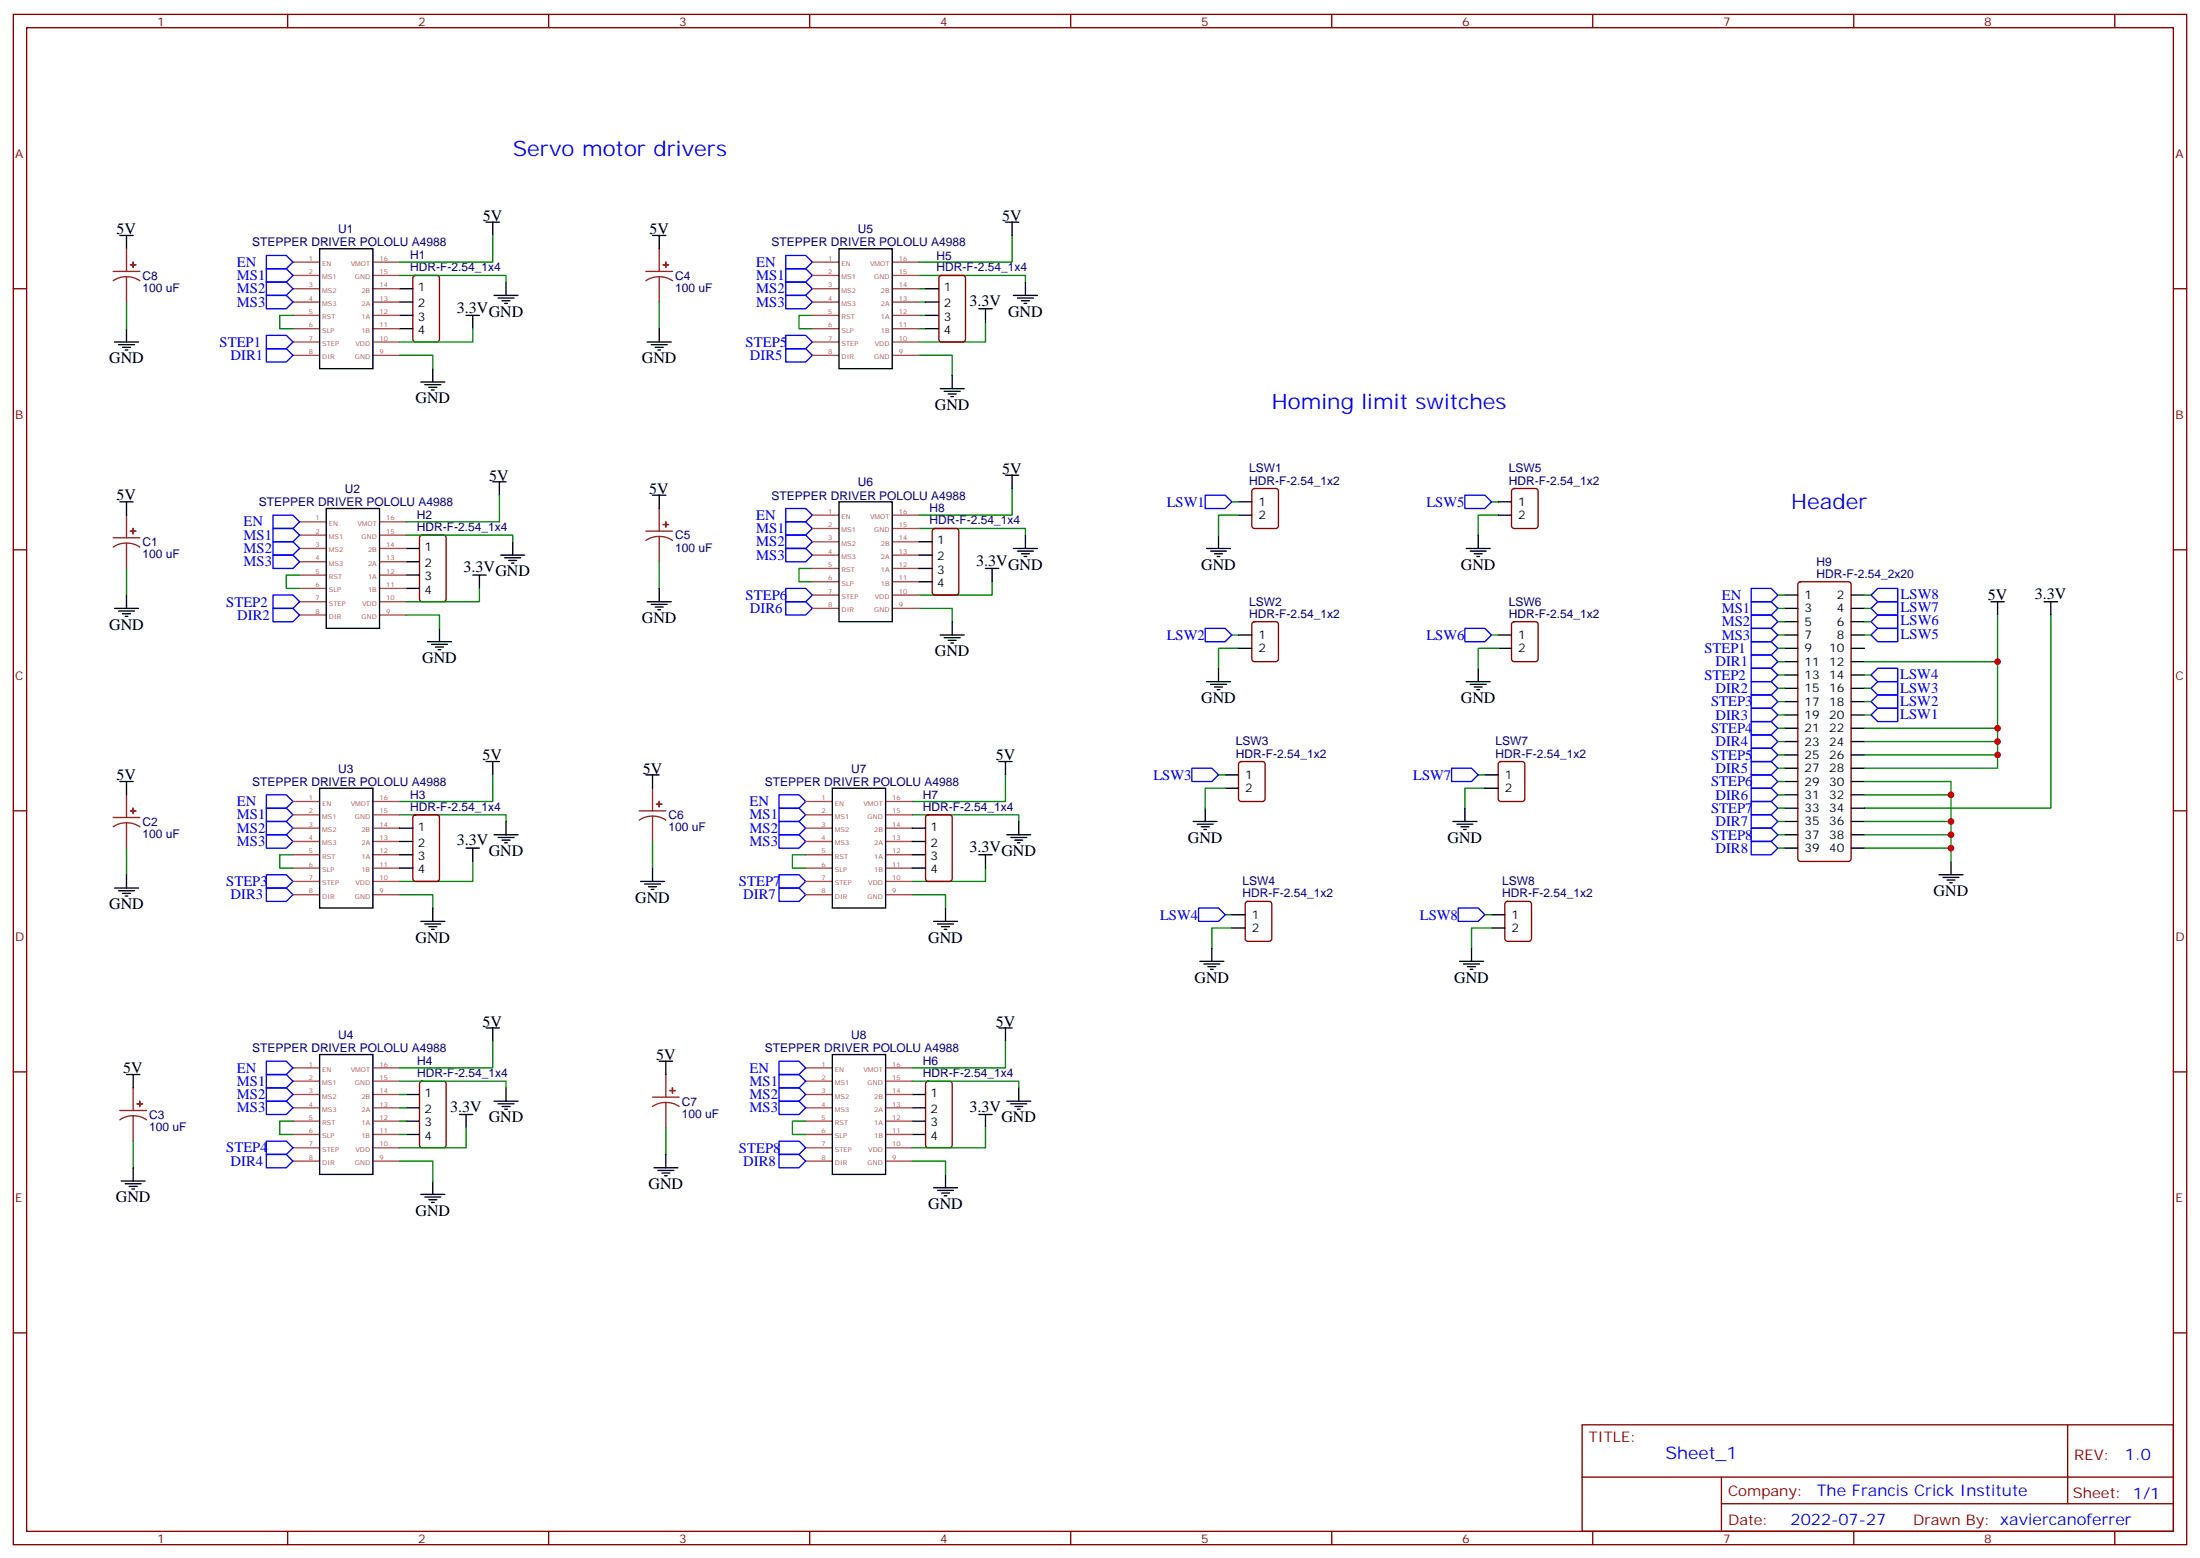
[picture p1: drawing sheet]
<svg xmlns="http://www.w3.org/2000/svg" width="583mm" height="413mm" viewBox="0 0 583 413" stroke-linecap="round" stroke-linejoin="round" font-family="sans-serif">
<g fill="none" stroke="#870000" stroke-width=".35">
<path d="M3.5 3.8h575.8v405.4h-575.8zM7.1 7.3h568.6v398.3h-568.6zM76.2 3.8v3.5M145.3 3.8v3.5M214.5 3.8v3.5M283.6 3.8v3.5M352.8 3.8v3.5M421.9 3.8v3.5M491.1 3.8v3.5M560.2 3.8v3.5M3.5 76.5h3.6M109.6 73.2l.5-.2h5.6a.71 .71 0 0 1 .7 .7v16.5l-.7 .4h-5.6l-.5-.2-.2-.5v-16.2z"/>
<path d="M248.9 73.2l.5-.2h5.7a.71 .71 0 0 1 .7 .7l-.1 16.5-.6 .4h-5.7l-.5-.2-.2-.5v-16.2zM575.7 76.5h3.6M331.8 129.6l.5-.2h5.7a.71 .71 0 0 1 .7 .7l-.1 9.5-.6 .4h-5.7l-.5-.3-.2-.4v-9.2zM400.6 129.6l.5-.2h5.7a.71 .71 0 0 1 .7 .7l-.1 9.5-.6 .4h-5.7l-.5-.3-.2-.4v-9.2zM3.5 145.6h3.6M111.4 142l.4-.3h5.7a.71 .71 0 0 1 .7 .8l-.1 16.5-.6 .4h-5.7l-.5-.2-.2-.5v-16.2zM247.2 140.2l.4-.2h5.7a.71 .71 0 0 1 .7 .7l-.1 16.5-.6 .4h-5.7l-.4-.2-.3-.5v-16.2zM476.5 154.3l.5-.2h12.7a.71 .71 0 0 1 .7 .7v72.7l-.3 .5-.4 .2h-12.7l-.5-.3-.3-.4v-72.7zM575.7 145.6h3.6M331.8 164.9l.5-.2h5.7a.71 .71 0 0 1 .7 .7l-.1 9.4-.6 .5h-5.7l-.5-.3-.2-.4v-9.2zM400.6 164.9l.5-.2h5.7a.71 .71 0 0 1 .7 .7l-.1 9.4-.6 .5h-5.7l-.5-.3-.2-.4v-9.2zM3.5 214.8h3.6"/>
<path d="M109.6 216l.5-.2h5.6a.71 .71 0 0 1 .7 .7v16.5l-.7 .5h-5.6l-.5-.3-.2-.4v-16.3zM245.4 216l.5-.2h5.6a.71 .71 0 0 1 .7 .7v16.5l-.7 .5h-5.6l-.5-.3-.2-.4v-16.3zM328.3 201.9l.5-.2h5.6a.71 .71 0 0 1 .7 .7v9.5l-.7 .4h-5.6l-.5-.2-.2-.5v-9.2zM397.1 201.9l.5-.2h5.6a.71 .71 0 0 1 .7 .7v9.5l-.7 .4h-5.6l-.5-.2-.2-.5v-9.2zM575.7 214.8h3.6M330.1 239l.5-.2h5.6a.71 .71 0 0 1 .7 .7l-.1 9.4-.6 .4h-5.6l-.5-.2-.3-.5v-9.1zM398.9 239l.4-.2h5.7a.71 .71 0 0 1 .7 .7l-.1 9.4-.6 .4h-5.7l-.5-.2-.2-.5v-9.1zM3.5 283.9h3.6M111.4 286.6l.4-.2h5.7a.71 .71 0 0 1 .7 .7l-.1 16.5-.6 .4h-5.7l-.5-.2-.2-.5v-16.2zM245.4 286.6l.5-.2h5.6a.71 .71 0 0 1 .7 .7v16.5l-.7 .4h-5.6l-.5-.2-.2-.5v-16.2zM575.7 283.9h3.6M3.5 353.1h3.6"/>
<path d="M575.7 353.1h3.6M419.1 377.4h156.6v28.2h-156.6zM547.7 377.4v20.9M419.1 391.2h156.5M456 398.3h119.6M456 391.2v14.2M76.2 405.6v3.6M145.3 405.6v3.6M214.5 405.6v3.6M283.6 405.6v3.6M352.8 405.6v3.6M421.9 405.6v3.6"/>
<path d="M491.1 405.6v3.6M560.2 405.6v3.6"/>
</g>
<g fill="none" stroke="#008700" stroke-width=".35">
<path d="M105.8 73h28.3v1.7M130.5 62.4v7h-24.7M243.4 73h28.2v1.7M243.4 76.5h1.8M268.1 62.4v7h-24.7M33.5 80v7.1M77.6 83.5h-3.5v3.6h3.5M105.8 94.1h8.9v3.5M125.2 87.1v3.5h-19.4M174.6 80v7.1M215.2 83.5h-3.5v3.6h3.5M243.4 94.1h8.8v5.3"/>
<path d="M243.4 87.1h1.8M243.4 83.5h1.8M243.4 80h1.8M261.1 85.3v5.3h-17.7M132.3 131.2v7h-24.7M243.4 140h28.2v1.7M268.1 129.4v7.1h-24.7M326.3 132.9h1.8M328.1 136.5h-5.3v5.2M395.1 132.9h1.8M396.9 136.5h-5.3v5.2M33.5 150.6v7"/>
<path d="M79.4 152.3h-3.6v3.6h3.6M107.6 141.7h28.2v1.8M127 155.9v3.5h-19.4M174.6 148.8v7.1M215.2 150.6h-3.5v3.5h3.5M262.8 154.1v3.5h-19.4M471 157.6h1.7M493.9 157.6h1.8M107.6 162.9h8.8v3.5M243.4 161.1h8.8v3.6M326.3 168.2h1.8M328.1 171.7h-5.3v5.3"/>
<path d="M395.1 168.2h1.8M396.9 171.7h-5.3v5.3M471 168.2h1.7M471 161.1h1.7M471 164.7h1.7M471 171.7h1.7M471 175.3h1.7M471 178.8h1.7M493.9 168.2h1.8M493.9 161.1h1.8M493.9 164.7h1.8M493.9 175.3h35.3"/>
<path d="M493.9 178.8h1.8M529.2 162.9v40.6h-35.3M543.3 162.9v51.2h-49.4M471 182.3h1.7M471 185.8h1.7M471 189.4h1.7M471 192.9h1.7M471 196.4h1.7M471 200h1.7M493.9 182.3h1.8M493.9 185.8h1.8M493.9 189.4h1.8"/>
<path d="M493.9 192.9h35.3M493.9 196.4h35.3M493.9 200h35.3M105.8 215.8h28.3v1.8M130.5 205.2v7.1h-24.7M241.7 215.8h28.2v1.8M266.3 205.2v7.1h-24.6M322.8 205.2h1.8M324.6 208.8h-5.3v5.3M391.6 205.2h1.7M393.3 208.8h-5.2v5.3M471 203.5h1.7"/>
<path d="M471 207h1.7M471 210.5h1.7M471 214.1h1.7M471 217.6h1.7M493.9 217.6h22.9v3.5M493.9 210.5h22.9v7.1M493.9 207h22.9v3.5M33.5 224.6v7.1M77.6 226.4h-3.5v3.5h3.5M105.8 237h8.9v3.5M125.2 228.2v5.3h-19.4M172.9 222.9v7"/>
<path d="M213.4 226.4h-3.5v3.5h3.5M241.7 237h8.8v3.5M261.1 229.9v3.6h-19.4M471 221.1h1.7M471 224.6h1.7M493.9 224.6h22.9v3.6M493.9 221.1h22.9v3.5M324.6 242.3h1.7M326.3 245.8h-5.3v5.3M393.3 242.3h1.8M395.1 245.8h-5.3v5.3M130.5 275.8v7.1h-24.7"/>
<path d="M266.3 275.8v7.1h-24.6M77.6 297h-3.5v3.5h3.5M105.8 286.4h28.3v1.7M105.8 289.9h1.8M105.8 293.4h1.8M105.8 297h1.8M123.5 298.7v5.3h-17.7M176.4 298.7v7.1M213.4 297h-3.5v3.5h3.5M241.7 286.4h28.2v1.7M261.1 298.7v5.3h-19.4M35.3 302.3v7"/>
<path d="M105.8 307.6h8.9v5.2M105.8 300.5h1.8M241.7 307.6h8.8v3.5"/>
</g>
<g fill="none" stroke="#00f" stroke-width=".35">
<path d="M70.6 67.7h5.2l1.8 1.7-1.8 1.8h-5.2zM70.6 71.2h5.2l1.8 1.8-1.8 1.7h-5.2zM70.6 74.7h5.2l1.8 1.8-1.8 1.7h-5.2zM70.6 78.2h5.2l1.8 1.8-1.8 1.8h-5.2zM208.1 78.2h5.3l1.8 1.8-1.8 1.8h-5.3zM208.1 74.7h5.3l1.8 1.8-1.8 1.7h-5.3zM208.1 71.2h5.3l1.8 1.8-1.8 1.7h-5.3zM208.1 67.7h5.3l1.8 1.7-1.8 1.8h-5.3zM70.6 88.8h5.2l1.8 1.8-1.8 1.8h-5.2zM70.6 92.4h5.2l1.8 1.7-1.8 1.8h-5.2zM208.1 92.4h5.3l1.8 1.7-1.8 1.8h-5.3zM208.1 88.8h5.3l1.8 1.8-1.8 1.8h-5.3z"/>
<path d="M72.3 136.5h5.3l1.8 1.7-1.8 1.8h-5.3zM72.3 140h5.3l1.8 1.7-1.8 1.8h-5.3zM208.1 138.2h5.3l1.8 1.8-1.8 1.7h-5.3zM208.1 134.7h5.3l1.8 1.8-1.8 1.7h-5.3zM319.3 131.2h5.3l1.7 1.7-1.7 1.8h-5.3zM388.1 131.2h5.2l1.8 1.7-1.8 1.8h-5.2zM72.3 143.5h5.3l1.8 1.8-1.8 1.7h-5.3zM72.3 147h5.3l1.8 1.8-1.8 1.8h-5.3zM72.3 157.6h5.3l1.8 1.8-1.8 1.7h-5.3zM208.1 159.4h5.3l1.8 1.7-1.8 1.8h-5.3zM208.1 155.9h5.3l1.8 1.7-1.8 1.8h-5.3zM208.1 145.3h5.3l1.8 1.7-1.8 1.8h-5.3z"/>
<path d="M208.1 141.7h5.3l1.8 1.8-1.8 1.8h-5.3zM463.9 155.9h5.3l1.8 1.7-1.8 1.8h-5.3zM463.9 159.4h5.3l1.8 1.7-1.8 1.8h-5.3zM495.7 157.6l1.7-1.7h5.3v3.5h-5.3zM72.3 161.1h5.3l1.8 1.8-1.8 1.8h-5.3zM319.3 166.4h5.3l1.7 1.8-1.7 1.8h-5.3zM388.1 166.4h5.2l1.8 1.8-1.8 1.8h-5.2zM463.9 162.9h5.3l1.8 1.8-1.8 1.7h-5.3zM463.9 166.4h5.3l1.8 1.8-1.8 1.8h-5.3zM463.9 170h5.3l1.8 1.7-1.8 1.8h-5.3zM463.9 173.5h5.3l1.8 1.8-1.8 1.7h-5.3zM463.9 177h5.3l1.8 1.8-1.8 1.8h-5.3z"/>
<path d="M495.7 161.1l1.7-1.7h5.3v3.5h-5.3zM495.7 164.7l1.7-1.8h5.3v3.5h-5.3zM495.7 168.2l1.7-1.8h5.3v3.6h-5.3zM495.7 178.8l1.7-1.8h5.3v3.6h-5.3zM463.9 180.6h5.3l1.8 1.7-1.8 1.8h-5.3zM463.9 184.1h5.3l1.8 1.7-1.8 1.8h-5.3zM463.9 187.6h5.3l1.8 1.8-1.8 1.7h-5.3zM463.9 191.1h5.3l1.8 1.8-1.8 1.8h-5.3zM463.9 194.7h5.3l1.8 1.7-1.8 1.8h-5.3zM463.9 198.2h5.3l1.8 1.8-1.8 1.7h-5.3zM495.7 182.3l1.7-1.7h5.3v3.5h-5.3zM495.7 185.8l1.7-1.7h5.3v3.5h-5.3z"/>
<path d="M495.7 189.4l1.7-1.8h5.3v3.5h-5.3zM70.6 217.6h5.2l1.8 1.8-1.8 1.7h-5.2zM70.6 214.1h5.2l1.8 1.7-1.8 1.8h-5.2zM70.6 210.5h5.2l1.8 1.8-1.8 1.8h-5.2zM206.4 217.6h5.3l1.7 1.8-1.7 1.7h-5.3zM206.4 214.1h5.3l1.7 1.7-1.7 1.8h-5.3zM206.4 210.5h5.3l1.7 1.8-1.7 1.8h-5.3zM315.7 203.5h5.3l1.8 1.7-1.8 1.8h-5.3zM384.5 203.5h5.3l1.8 1.7-1.8 1.8h-5.3zM463.9 201.7h5.3l1.8 1.8-1.8 1.7h-5.3zM463.9 205.2h5.3l1.8 1.8-1.8 1.8h-5.3zM463.9 208.8h5.3l1.8 1.7-1.8 1.8h-5.3z"/>
<path d="M463.9 212.3h5.3l1.8 1.8-1.8 1.7h-5.3zM463.9 215.8h5.3l1.8 1.8-1.8 1.8h-5.3zM463.9 219.4h5.3l1.8 1.7-1.8 1.8h-5.3zM70.6 235.2h5.2l1.8 1.8-1.8 1.8h-5.2zM70.6 231.7h5.2l1.8 1.8-1.8 1.7h-5.2zM70.6 221.1h5.2l1.8 1.8-1.8 1.7h-5.2zM206.4 235.2h5.3l1.7 1.8-1.7 1.8h-5.3zM206.4 231.7h5.3l1.7 1.8-1.7 1.7h-5.3zM206.4 221.1h5.3l1.7 1.8-1.7 1.7h-5.3zM463.9 222.9h5.3l1.8 1.7-1.8 1.8h-5.3zM317.5 240.5h5.3l1.8 1.8-1.8 1.8h-5.3zM386.3 240.5h5.3l1.7 1.8-1.7 1.8h-5.3z"/>
<path d="M70.6 281.1h5.2l1.8 1.8-1.8 1.7h-5.2zM70.6 284.6h5.2l1.8 1.8-1.8 1.7h-5.2zM70.6 288.1h5.2l1.8 1.8-1.8 1.8h-5.2zM70.6 291.7h5.2l1.8 1.7-1.8 1.8h-5.2zM206.4 281.1h5.3l1.7 1.8-1.7 1.7h-5.3zM206.4 284.6h5.3l1.7 1.8-1.7 1.7h-5.3zM206.4 288.1h5.3l1.7 1.8-1.7 1.8h-5.3zM206.4 291.7h5.3l1.7 1.7-1.7 1.8h-5.3zM70.6 302.3h5.2l1.8 1.7-1.8 1.8h-5.2zM70.6 305.8h5.2l1.8 1.8-1.8 1.7h-5.2zM206.4 302.3h5.3l1.7 1.7-1.7 1.8h-5.3zM206.4 305.8h5.3l1.7 1.8-1.7 1.7h-5.3z"/>
</g>
<g fill="none" stroke="#000" stroke-width=".35">
<path d="M128.8 58.8h3.5M130.5 58.8v3.6M266.3 58.8h3.6M268.1 58.8v3.6M31.7 62.4h3.6M33.5 62.4v3.5M84.7 65.9h14.1v31.7h-14.1zM105.8 76.5h3.6M130.9 78.2h6.3M131.9 79h4.3M133 79.7h2.1M134.1 74.7v3.5"/>
<path d="M172.9 62.4h3.5M174.6 62.4v3.5M222.2 65.9h14.2v31.7h-14.2zM245.2 76.5h3.5M268.5 78.2h6.3M269.5 79h4.3M270.6 79.7h2.1M271.6 74.7v3.5M30.3 90.6h6.4M31.4 91.3h4.2M32.5 92h2.1M33.2 92.7h.7"/>
<path d="M33.5 87.1v3.5M105.8 80h3.6M105.8 83.5h3.6M105.8 87.1h3.6M114.7 97.6v3.6M123.5 83.5h3.5M125.2 83.5v3.6M133.7 80.4h.7M171.4 90.6h6.4M172.5 91.3h4.2M173.6 92h2.1M174.3 92.7h.7"/>
<path d="M174.6 87.1v3.5M245.2 80h3.5M245.2 83.5h3.5M245.2 87.1h3.5M252.2 99.4v3.5M259.3 81.8h3.5M261.1 81.8v3.5M271.3 80.4h.7M111.5 101.2h6.3M112.5 101.9h4.3M113.6 102.6h2.1M114.3 103.3h.7"/>
<path d="M249.1 102.9h6.3M250.1 103.6h4.3M251.2 104.4h2.1M251.9 105.1h.7M31.7 132.9h3.6M33.5 132.9v3.6M86.4 134.7h14.1v31.7h-14.1zM130.5 127.6h3.6M132.3 127.6v3.6M172.9 131.2h3.5M174.6 131.2v3.5M222.2 132.9h14.2v31.8h-14.2z"/>
<path d="M266.3 125.9h3.6M268.1 125.9v3.5M328.1 132.9h3.5M328.1 136.5h3.5M396.9 132.9h3.5M396.9 136.5h3.5M33.5 157.6v3.5M107.6 145.3h3.5M107.6 148.8h3.5M107.6 152.3h3.5M107.6 155.9h3.5M125.2 152.3h3.6"/>
<path d="M127 152.3v3.6M132.6 147h6.4M133.7 147.7h4.2M134.8 148.4h2.1M135.5 149.2h.7M135.8 143.5v3.5M171.4 159.4h6.4M174.6 155.9v3.5M243.4 147h3.5M243.4 150.6h3.5M243.4 143.5h3.5M243.4 154.1h3.5"/>
<path d="M261.1 150.6h3.5M262.8 150.6v3.5M268.5 145.3h6.3M269.5 146h4.3M270.6 146.7h2.1M271.3 147.4h.7M271.6 141.7v3.6M319.6 145.3h6.4M320.7 146h4.2M321.7 146.7h2.1M322.4 147.4h.7M322.8 141.7v3.6"/>
<path d="M388.4 145.3h6.4M389.5 146h4.2M390.5 146.7h2.1M391.2 147.4h.7M391.6 141.7v3.6M472.7 157.6h3.5M490.4 157.6h3.5M527.4 159.4h3.5M529.2 159.4v3.5M541.5 159.4h3.5M543.3 159.4v3.5M30.3 161.1h6.4"/>
<path d="M31.4 161.9h4.2M32.5 162.6h2.1M33.2 163.3h.7M113.2 170h6.4M114.3 170.7h4.2M115.4 171.4h2.1M116.1 172.1h.7M116.4 166.4v3.6M172.5 160.1h4.2M173.6 160.8h2.1M174.3 161.5h.7M249.1 168.2h6.3"/>
<path d="M250.1 168.9h4.3M251.2 169.6h2.1M251.9 170.3h.7M252.2 164.7v3.5M322.8 177v3.6M328.1 168.2h3.5M328.1 171.7h3.5M391.6 177v3.6M396.9 168.2h3.5M396.9 171.7h3.5M472.7 168.2h3.5M472.7 171.7h3.5"/>
<path d="M472.7 161.1h3.5M472.7 164.7h3.5M472.7 175.3h3.5M472.7 178.8h3.5M490.4 168.2h3.5M490.4 171.7h3.5M490.4 161.1h3.5M490.4 164.7h3.5M490.4 175.3h3.5M490.4 178.8h3.5M319.6 180.6h6.4M320.7 181.3h4.2"/>
<path d="M321.7 182h2.1M322.4 182.7h.7M388.4 180.6h6.4M389.5 181.3h4.2M390.5 182h2.1M391.2 182.7h.7M472.7 182.3h3.5M472.7 185.8h3.5M472.7 189.4h3.5M472.7 192.9h3.5M472.7 196.4h3.5M472.7 200h3.5"/>
<path d="M490.4 182.3h3.5M490.4 185.8h3.5M490.4 189.4h3.5M490.4 192.9h3.5M490.4 196.4h3.5M490.4 200h3.5M31.7 207h3.6M33.5 207v3.5M84.7 208.8h14.1v31.7h-14.1zM105.8 219.4h3.6M128.8 201.7h3.5M130.5 201.7v3.5"/>
<path d="M134.1 217.6v3.5M171.1 205.2h3.5M172.9 205.2v3.6M220.5 208.8h14.1v31.7h-14.1zM241.7 219.4h3.5M264.6 201.7h3.5M266.3 201.7v3.5M269.9 217.6v3.5M316.1 217.6h6.3M317.1 218.3h4.3M318.2 219h2.1M318.9 219.7h.7"/>
<path d="M319.3 214.1v3.5M324.6 205.2h3.5M324.6 208.8h3.5M384.9 217.6h6.3M385.9 218.3h4.3M387 219h2.1M387.7 219.7h.7M388.1 214.1v3.5M393.3 205.2h3.6M393.3 208.8h3.6M472.7 217.6h3.5M472.7 207h3.5"/>
<path d="M472.7 203.5h3.5M472.7 210.5h3.5M472.7 214.1h3.5M490.4 217.6h3.5M490.4 207h3.5M490.4 203.5h3.5M490.4 210.5h3.5M490.4 214.1h3.5M30.3 235.2h6.4M31.4 235.9h4.2M32.5 236.6h2.1M33.2 237.3h.7"/>
<path d="M33.5 231.7v3.5M105.8 222.9h3.6M105.8 226.4h3.6M105.8 229.9h3.6M123.5 224.6h3.5M125.2 224.6v3.6M130.9 221.1h6.3M131.9 221.8h4.3M133 222.5h2.1M133.7 223.2h.7M169.7 233.5h6.3M170.7 234.2h4.3"/>
<path d="M171.8 234.9h2.1M172.5 235.6h.7M172.9 229.9v3.6M241.7 222.9h3.5M241.7 226.4h3.5M241.7 229.9h3.5M259.3 226.4h3.5M261.1 226.4v3.5M266.7 221.1h6.3M267.8 221.8h4.2M268.8 222.5h2.1M269.5 223.2h.7"/>
<path d="M472.7 224.6h3.5M472.7 221.1h3.5M490.4 224.6h3.5M490.4 221.1h3.5M513.6 231.7h6.4M514.7 232.4h4.2M515.8 233.1h2.1M516.5 233.8h.7M516.8 228.2v3.5M111.5 244.1h6.3M112.5 244.8h4.3M113.6 245.5h2.1"/>
<path d="M114.3 246.2h.7M114.7 240.5v3.6M247.3 244.1h6.3M248.4 244.8h4.2M249.4 245.5h2.1M250.1 246.2h.7M250.5 240.5v3.6M317.9 254.6h6.3M318.9 255.3h4.2M320 256h2.1M320.7 256.8h.7M321 251.1v3.5"/>
<path d="M326.3 242.3h3.5M326.3 245.8h3.5M386.6 254.6h6.4M387.7 255.3h4.2M388.8 256h2.1M389.5 256.8h.7M389.8 251.1v3.5M395.1 242.3h3.5M395.1 245.8h3.5M84.7 279.3h14.1v31.8h-14.1zM128.8 272.3h3.5M130.5 272.3v3.5"/>
<path d="M220.5 279.3h14.1v31.8h-14.1zM264.6 272.3h3.5M266.3 272.3v3.5M33.5 284.6h3.5M35.3 284.6v3.5M107.6 289.9h3.5M107.6 293.4h3.5M107.6 297h3.5M121.7 295.2h3.5M123.5 295.2v3.5M130.9 291.7h6.3M131.9 292.4h4.3"/>
<path d="M133 293.1h2.1M133.7 293.8h.7M134.1 288.1v3.6M174.6 281.1h3.6M176.4 281.1v3.5M241.7 289.9h3.5M241.7 293.4h3.5M241.7 297h3.5M259.3 295.2h3.5M261.1 295.2v3.5M266.7 291.7h6.3M267.8 292.4h4.2"/>
<path d="M268.8 293.1h2.1M269.5 293.8h.7M269.9 288.1v3.6M32.1 312.8h6.4M33.2 313.5h4.2M34.2 314.3h2.1M34.9 315h.7M35.3 309.3v3.5M107.6 300.5h3.5M111.5 316.4h6.3M112.5 317.1h4.3M113.6 317.8h2.1"/>
<path d="M114.3 318.5h.7M114.7 312.8v3.6M173.2 309.3h6.4M174.3 310h4.2M175.3 310.7h2.1M176 311.4h.7M176.4 305.8v3.5M241.7 300.5h3.5M247.3 314.6h6.3M248.4 315.3h4.2M249.4 316h2.1M250.1 316.7h.7"/>
<path d="M250.5 311.1v3.5"/>
</g>
<g fill="none" stroke="#a64a4a" stroke-width=".35">
<path d="M77.6 69.4h7.1M77.6 73h7.1M77.6 76.5h7.1M98.8 69.4h7M98.8 73h7M98.8 76.5h7M215.2 69.4h7M215.2 73h7M215.2 76.5h7M236.4 69.4h7M236.4 73h7M236.4 76.5h7"/>
<path d="M77.6 80h7.1M77.6 83.5h7.1M77.6 87.1h7.1M77.6 90.6h7.1M77.6 94.1h7.1M98.8 80h7M98.8 83.5h7M98.8 87.1h7M98.8 90.6h7M98.8 94.1h7M215.2 80h7M215.2 83.5h7"/>
<path d="M215.2 87.1h7M215.2 90.6h7M215.2 94.1h7M236.4 80h7M236.4 83.5h7M236.4 87.1h7M236.4 90.6h7M236.4 94.1h7M79.4 138.2h7M100.5 138.2h7.1M215.2 136.5h7M215.2 140h7"/>
<path d="M236.4 136.5h7M236.4 140h7M79.4 141.7h7M79.4 145.3h7M79.4 148.8h7M79.4 152.3h7M79.4 155.9h7M79.4 159.4h7M100.5 141.7h7.1M100.5 145.3h7.1M100.5 148.8h7.1M100.5 152.3h7.1"/>
<path d="M100.5 155.9h7.1M100.5 159.4h7.1M215.2 143.5h7M215.2 147h7M215.2 150.6h7M215.2 154.1h7M215.2 157.6h7M236.4 143.5h7M236.4 147h7M236.4 150.6h7M236.4 154.1h7M236.4 157.6h7"/>
<path d="M79.4 162.9h7M100.5 162.9h7.1M215.2 161.1h7M236.4 161.1h7M77.6 212.3h7.1M77.6 215.8h7.1M77.6 219.4h7.1M98.8 212.3h7M98.8 215.8h7M98.8 219.4h7M213.4 212.3h7.1M213.4 215.8h7.1"/>
<path d="M213.4 219.4h7.1M234.6 212.3h7.1M234.6 215.8h7.1M234.6 219.4h7.1M77.6 222.9h7.1M77.6 226.4h7.1M77.6 229.9h7.1M77.6 233.5h7.1M77.6 237h7.1M98.8 222.9h7M98.8 226.4h7M98.8 229.9h7"/>
<path d="M98.8 233.5h7M98.8 237h7M213.4 222.9h7.1M213.4 226.4h7.1M213.4 229.9h7.1M213.4 233.5h7.1M213.4 237h7.1M234.6 222.9h7.1M234.6 226.4h7.1M234.6 229.9h7.1M234.6 233.5h7.1M234.6 237h7.1"/>
<path d="M77.6 282.9h7.1M77.6 286.4h7.1M77.6 289.9h7.1M77.6 293.4h7.1M77.6 297h7.1M98.8 282.9h7M98.8 286.4h7M98.8 289.9h7M98.8 293.4h7M98.8 297h7M213.4 282.9h7.1M213.4 286.4h7.1"/>
<path d="M213.4 289.9h7.1M213.4 293.4h7.1M213.4 297h7.1M234.6 282.9h7.1M234.6 286.4h7.1M234.6 289.9h7.1M234.6 293.4h7.1M234.6 297h7.1M77.6 300.5h7.1M77.6 304h7.1M77.6 307.6h7.1M98.8 300.5h7"/>
<path d="M98.8 304h7M98.8 307.6h7M213.4 300.5h7.1M213.4 304h7.1M213.4 307.6h7.1M234.6 300.5h7.1M234.6 304h7.1M234.6 307.6h7.1"/>
</g>
<g fill="none" stroke="#8c2424" stroke-width=".35">
<path d="M30 71.9h7M33.5 73.3l-1.8 .2-1.7 .9M33.5 73.3l1.9 .2 1.6 .9M33.5 65.9v6M33.5 73.3v6.7M171.1 71.9h7.1M174.6 73.3l-1.8 .2-1.7 .9M174.6 73.3l1.9 .2 1.7 .9M174.6 65.9v6M174.6 73.3v6.7M33.5 136.5v6M174.6 134.7v6"/>
<path d="M30 142.5h7M33.5 143.9l-1.8 .2-1.7 .8M33.5 143.9l1.9 .2 1.6 .8M33.5 143.9v6.7M171.1 140.7h7.1M174.6 142.1l-1.8 .2-1.7 .9M174.6 142.1l1.9 .2 1.7 .9M174.6 142.1v6.7M30 216.5h7M33.5 217.9l-1.8 .3-1.7 .8M33.5 217.9l1.9 .3 1.6 .8M33.5 210.5v6"/>
<path d="M33.5 217.9v6.7M169.3 214.8h7.1M172.9 216.2l-1.9 .2-1.7 .8M172.9 216.2l1.8 .2 1.7 .8M172.9 208.8v6M172.9 216.2v6.7M31.7 294.1h7.1M35.3 295.6l-1.9 .2-1.7 .8M35.3 295.6l1.8 .2 1.7 .8M35.3 288.1v6M35.3 295.6v6.7M172.9 290.6h7"/>
<path d="M176.4 292l-1.9 .3-1.6 .8M176.4 292l1.8 .3 1.7 .8M176.4 284.6v6M176.4 292v6.7"/>
</g>
<g fill="#8c2424" stroke="#8c2424" stroke-width=".35">
<path d="M34.6 70.1l1.4 .1z"/>
<path d="M35.2 69.4l.1 1.4z"/>
<path d="M34.6 140.7h1.4z"/>
<path d="M35.2 140l.1 1.4z"/>
<path d="M34.6 214.8h1.4z"/>
<path d="M35.2 214.1l.1 1.4z"/>
<path d="M36.3 292.4h1.4z"/>
<path d="M37 291.7v1.4z"/>
<path d="M175.7 70.1l1.4 .1z"/>
<path d="M176.4 69.4v1.4z"/>
<path d="M175.7 138.9l1.4 .1z"/>
<path d="M176.4 138.2v1.4z"/>
<path d="M173.9 213h1.4z"/>
<path d="M174.6 212.3v1.4z"/>
<path d="M177.4 288.9h1.5z"/>
<path d="M178.1 288.1l.1 1.5z"/>
</g>
<g fill="#c00">
<circle cx="516.8" cy="224.6" r=".88"/>
<circle cx="516.8" cy="221.1" r=".88"/>
<circle cx="516.8" cy="217.6" r=".88"/>
<circle cx="516.8" cy="210.5" r=".88"/>
<circle cx="529.2" cy="200" r=".88"/>
<circle cx="529.2" cy="196.4" r=".88"/>
<circle cx="529.2" cy="192.9" r=".88"/>
<circle cx="529.2" cy="175.3" r=".88"/>
</g>
<g font-size="5.6" fill="#00f">
<text x="135.8" y="41.2">Servo motor drivers</text>
<text x="336.9" y="108.2">Homing limit switches</text>
<text x="474.5" y="134.7">Header</text>
</g>
<text font-size="4.6" fill="#00f" x="441.2" y="386.4">Sheet_1</text>
<g font-size="4.2">
<text x="127.9" y="58.5">5V</text>
<text x="265.5" y="58.5">5V</text>
<text x="30.9" y="62.1">5V</text>
<text x="172" y="62.1">5V</text>
<text x="121" y="82.8">3.3V</text>
<text x="129.5" y="83.9">GND</text>
<text x="256.8" y="81.1">3.3V</text>
<text x="267.1" y="83.9">GND</text>
<text x="28.9" y="96.2">GND</text>
<text x="170" y="96.2">GND</text>
<text x="110.1" y="106.8">GND</text>
<text x="247.6" y="108.6">GND</text>
<text x="265.4" y="125.5">5V</text>
<text x="129.6" y="127.3">5V</text>
<text x="172" y="130.8">5V</text>
<text x="30.9" y="132.6">5V</text>
<text x="258.6" y="149.9">3.3V</text>
<text x="122.8" y="151.6">3.3V</text>
<text x="131.2" y="152.7">GND</text>
<text x="267.1" y="150.9">GND</text>
<text x="318.2" y="150.9">GND</text>
<text x="387" y="150.9">GND</text>
<text x="526.5" y="159">5V</text>
<text x="539" y="158.7">3.3V</text>
<text x="28.9" y="166.8">GND</text>
<text x="170" y="165">GND</text>
<text x="247.6" y="173.8">GND</text>
<text x="111.8" y="175.6">GND</text>
<text x="318.2" y="186.2">GND</text>
<text x="387" y="186.2">GND</text>
<text x="127.9" y="201.4">5V</text>
<text x="263.8" y="201.4">5V</text>
<text x="30.9" y="206.7">5V</text>
<text x="170.3" y="204.9">5V</text>
<text x="121" y="223.9">3.3V</text>
<text x="129.5" y="226.8">GND</text>
<text x="256.8" y="225.7">3.3V</text>
<text x="265.3" y="226.8">GND</text>
<text x="314.7" y="223.2">GND</text>
<text x="383.5" y="223.2">GND</text>
<text x="168.3" y="239.1">GND</text>
<text x="512.2" y="237.3">GND</text>
<text x="28.9" y="240.9">GND</text>
<text x="110.1" y="249.7">GND</text>
<text x="245.9" y="249.7">GND</text>
<text x="316.4" y="260.3">GND</text>
<text x="385.2" y="260.3">GND</text>
<text x="127.9" y="271.9">5V</text>
<text x="263.8" y="272">5V</text>
<text x="173.8" y="280.8">5V</text>
<text x="32.6" y="284.3">5V</text>
<text x="119.2" y="294.5">3.3V</text>
<text x="129.5" y="297.3">GND</text>
<text x="256.8" y="294.5">3.3V</text>
<text x="265.3" y="297.3">GND</text>
<text x="171.8" y="315">GND</text>
<text x="30.7" y="318.5">GND</text>
<text x="110.1" y="322">GND</text>
<text x="245.9" y="320.3">GND</text>
</g>
<g font-size="4.2" fill="#00f">
<text x="562.9" y="386.7">1.0</text>
<text x="481.3" y="396.2">The Francis Crick Institute</text>
<text x="474.4" y="404">2022-07-27</text>
</g>
<g font-size="3.9" fill="#00f">
<text x="62.8" y="70.7">EN</text>
<text x="200.3" y="70.7">EN</text>
<text x="62.8" y="74.2">MS1</text>
<text x="62.8" y="77.7">MS2</text>
<text x="200.3" y="77.7">MS2</text>
<text x="200.3" y="74.2">MS1</text>
<text x="62.8" y="81.2">MS3</text>
<text x="200.3" y="81.2">MS3</text>
<text x="58.2" y="91.8">STEP1</text>
<text x="61.1" y="95.3">DIR1</text>
<text x="197.5" y="91.9">STEP5</text>
<text x="198.7" y="95.4">DIR5</text>
<text x="200.3" y="137.7">EN</text>
<text x="309.1" y="134.2">LSW1</text>
<text x="377.9" y="134.2">LSW5</text>
<text x="64.5" y="139.4">EN</text>
<text x="64.5" y="143">MS1</text>
<text x="200.3" y="141.2">MS1</text>
<text x="64.5" y="146.5">MS2</text>
<text x="200.3" y="148.3">MS3</text>
<text x="200.3" y="144.7">MS2</text>
<text x="64.5" y="150">MS3</text>
<text x="59.9" y="160.7">STEP2</text>
<text x="197.5" y="158.9">STEP6</text>
<text x="456.1" y="158.8">EN</text>
<text x="503.5" y="158.6">LSW8</text>
<text x="62.9" y="164.2">DIR2</text>
<text x="198.7" y="162.4">DIR6</text>
<text x="456.1" y="162.4">MS1</text>
<text x="456.1" y="165.9">MS2</text>
<text x="503.5" y="162.1">LSW7</text>
<text x="503.5" y="165.6">LSW6</text>
<text x="309.1" y="169.5">LSW2</text>
<text x="377.9" y="169.5">LSW6</text>
<text x="451.5" y="173">STEP1</text>
<text x="456.1" y="169.4">MS3</text>
<text x="503.5" y="169.2">LSW5</text>
<text x="454.4" y="176.5">DIR1</text>
<text x="503.4" y="179.9">LSW4</text>
<text x="451.5" y="180.1">STEP2</text>
<text x="454.4" y="183.6">DIR2</text>
<text x="503.4" y="183.5">LSW3</text>
<text x="453.3" y="187.1">STEP3</text>
<text x="454.4" y="190.6">DIR3</text>
<text x="503.4" y="187">LSW2</text>
<text x="503.4" y="190.5">LSW1</text>
<text x="453.3" y="194.1">STEP4</text>
<text x="454.4" y="197.7">DIR4</text>
<text x="453.3" y="201.2">STEP5</text>
<text x="305.5" y="206.5">LSW3</text>
<text x="374.3" y="206.5">LSW7</text>
<text x="453.3" y="208.3">STEP6</text>
<text x="454.4" y="204.7">DIR5</text>
<text x="62.8" y="213.5">EN</text>
<text x="198.6" y="213.5">EN</text>
<text x="453.3" y="215.3">STEP7</text>
<text x="454.4" y="211.8">DIR6</text>
<text x="62.8" y="220.6">MS2</text>
<text x="62.8" y="217.1">MS1</text>
<text x="198.6" y="220.6">MS2</text>
<text x="198.6" y="217.1">MS1</text>
<text x="454.4" y="218.9">DIR7</text>
<text x="62.8" y="224.1">MS3</text>
<text x="198.6" y="224.1">MS3</text>
<text x="453.3" y="222.4">STEP8</text>
<text x="454.4" y="225.9">DIR8</text>
<text x="59.9" y="234.7">STEP3</text>
<text x="61.1" y="238.3">DIR3</text>
<text x="195.8" y="234.7">STEP7</text>
<text x="196.9" y="238.3">DIR7</text>
<text x="307.3" y="243.6">LSW4</text>
<text x="376.1" y="243.6">LSW8</text>
<text x="62.8" y="284.1">EN</text>
<text x="62.8" y="287.6">MS1</text>
<text x="198.6" y="284.1">EN</text>
<text x="198.6" y="287.6">MS1</text>
<text x="62.8" y="291.1">MS2</text>
<text x="198.6" y="291.1">MS2</text>
<text x="62.8" y="294.7">MS3</text>
<text x="198.6" y="294.7">MS3</text>
<text x="59.9" y="305.3">STEP4</text>
<text x="195.8" y="305.3">STEP8</text>
<text x="61.1" y="308.8">DIR4</text>
<text x="196.9" y="308.8">DIR8</text>
</g>
<g font-size="3.9" fill="#800">
<text x="420.9" y="382">TITLE:</text>
<text x="549.5" y="386.7">REV:</text>
<text x="457.8" y="396.2">Company:</text>
<text x="549.1" y="396.8">Sheet: 1/1</text>
<text x="457.8" y="403.9">Date:</text>
<text x="506.8" y="403.9">Drawn By: xaviercanoferrer</text>
</g>
<g font-size="3.2" fill="#800">
<text x="41.6" y="6.8">1</text>
<text x="110.8" y="6.8">2</text>
<text x="179.9" y="6.8">3</text>
<text x="249.1" y="6.8">4</text>
<text x="318.2" y="6.8">5</text>
<text x="387.3" y="6.8">6</text>
<text x="456.5" y="6.8">7</text>
<text x="525.6" y="6.8">8</text>
<text x="4.1" y="41.9">A</text>
<text x="576.3" y="41.9">A</text>
<text x="4.1" y="111.1">B</text>
<text x="576.3" y="111.1">B</text>
<text x="4.1" y="180.2">C</text>
<text x="576.3" y="180.2">C</text>
<text x="4.1" y="249.3">D</text>
<text x="576.3" y="249.3">D</text>
<text x="4.1" y="318.5">E</text>
<text x="576.3" y="318.5">E</text>
<text x="41.6" y="408.6">1</text>
<text x="110.8" y="408.6">2</text>
<text x="179.9" y="408.6">3</text>
<text x="249.1" y="408.6">4</text>
<text x="318.2" y="408.6">5</text>
<text x="387.3" y="408.6">6</text>
<text x="456.5" y="408.6">7</text>
<text x="525.6" y="408.6">8</text>
</g>
<g font-size="3.2" fill="#000080">
<text x="66.8" y="65.3">STEPPER DRIVER POLOLU A4988</text>
<text x="89.6" y="61.8">U1</text>
<text x="204.4" y="65.3">STEPPER DRIVER POLOLU A4988</text>
<text x="227.2" y="61.8">U5</text>
<text x="108.7" y="71.9">HDR-F-2.54_1x4</text>
<text x="108.7" y="68.7">H1</text>
<text x="248.1" y="71.9">HDR-F-2.54_1x4</text>
<text x="248.1" y="68.8">H5</text>
<text x="37.7" y="77.3">100 uF</text>
<text x="37.8" y="74.1">C8</text>
<text x="178.9" y="77.3">100 uF</text>
<text x="178.9" y="74.1">C4</text>
<text x="330.9" y="125.1">LSW1</text>
<text x="399.7" y="125.1">LSW5</text>
<text x="91.4" y="130.6">U2</text>
<text x="227.2" y="128.8">U6</text>
<text x="330.9" y="128.3">HDR-F-2.54_1x2</text>
<text x="399.7" y="128.3">HDR-F-2.54_1x2</text>
<text x="68.5" y="134.1">STEPPER DRIVER POLOLU A4988</text>
<text x="110.4" y="137.5">H2</text>
<text x="204.4" y="132.3">STEPPER DRIVER POLOLU A4988</text>
<text x="246.3" y="135.7">H8</text>
<text x="110.4" y="140.7">HDR-F-2.54_1x4</text>
<text x="178.9" y="142.9">C5</text>
<text x="246.3" y="138.9">HDR-F-2.54_1x4</text>
<text x="37.7" y="147.8">100 uF</text>
<text x="37.8" y="144.7">C1</text>
<text x="178.9" y="146.1">100 uF</text>
<text x="481.2" y="149.8">H9</text>
<text x="481.2" y="153">HDR-F-2.54_2x20</text>
<text x="330.9" y="160.4">LSW2</text>
<text x="399.7" y="160.4">LSW6</text>
<text x="330.9" y="163.6">HDR-F-2.54_1x2</text>
<text x="399.7" y="163.6">HDR-F-2.54_1x2</text>
<text x="327.4" y="197.4">LSW3</text>
<text x="396.2" y="197.4">LSW7</text>
<text x="327.4" y="200.7">HDR-F-2.54_1x2</text>
<text x="396.2" y="200.7">HDR-F-2.54_1x2</text>
<text x="66.8" y="208.2">STEPPER DRIVER POLOLU A4988</text>
<text x="89.6" y="204.6">U3</text>
<text x="202.6" y="208.2">STEPPER DRIVER POLOLU A4988</text>
<text x="225.4" y="204.6">U7</text>
<text x="108.7" y="214.8">HDR-F-2.54_1x4</text>
<text x="108.7" y="211.6">H3</text>
<text x="244.5" y="214.8">HDR-F-2.54_1x4</text>
<text x="244.5" y="211.6">H7</text>
<text x="37.7" y="221.9">100 uF</text>
<text x="37.8" y="218.7">C2</text>
<text x="177.1" y="220.2">100 uF</text>
<text x="177.1" y="217">C6</text>
<text x="329.1" y="237.7">HDR-F-2.54_1x2</text>
<text x="329.1" y="234.5">LSW4</text>
<text x="397.9" y="237.7">HDR-F-2.54_1x2</text>
<text x="397.9" y="234.5">LSW8</text>
<text x="89.6" y="275.2">U4</text>
<text x="225.4" y="275.2">U8</text>
<text x="66.8" y="278.7">STEPPER DRIVER POLOLU A4988</text>
<text x="202.6" y="278.7">STEPPER DRIVER POLOLU A4988</text>
<text x="110.5" y="285.3">HDR-F-2.54_1x4</text>
<text x="110.5" y="282.2">H4</text>
<text x="244.5" y="285.3">HDR-F-2.54_1x4</text>
<text x="244.5" y="282.2">H6</text>
<text x="180.6" y="292.8">C7</text>
<text x="39.5" y="299.5">100 uF</text>
<text x="39.5" y="296.4">C3</text>
<text x="180.6" y="296">100 uF</text>
</g>
<g font-size="3.2">
<text x="110.7" y="77.2">1</text>
<text x="250" y="77.2">1</text>
<text x="110.7" y="81.4">2</text>
<text x="250" y="81.4">2</text>
<text x="110.7" y="84.9">3</text>
<text x="110.7" y="88.5">4</text>
<text x="250" y="84.9">3</text>
<text x="250" y="88.5">4</text>
<text x="333.4" y="134">1</text>
<text x="333.4" y="137.5">2</text>
<text x="402.2" y="134">1</text>
<text x="402.2" y="137.5">2</text>
<text x="112.4" y="146">1</text>
<text x="248.2" y="144.2">1</text>
<text x="248.2" y="148.4">2</text>
<text x="112.4" y="150.2">2</text>
<text x="112.4" y="153.7">3</text>
<text x="248.2" y="152">3</text>
<text x="248.2" y="155.5">4</text>
<text x="112.4" y="157.3">4</text>
<text x="478" y="158.7">1</text>
<text x="486.6" y="158.7">2</text>
<text x="478" y="162.2">3</text>
<text x="478" y="165.7">5</text>
<text x="486.6" y="162.2">4</text>
<text x="486.6" y="165.7">6</text>
<text x="333.4" y="169.3">1</text>
<text x="333.4" y="172.8">2</text>
<text x="402.2" y="169.3">1</text>
<text x="402.2" y="172.8">2</text>
<text x="478" y="169.3">7</text>
<text x="478" y="172.8">9</text>
<text x="484.6" y="172.8">10</text>
<text x="486.6" y="169.3">8</text>
<text x="478" y="176.3">11</text>
<text x="478" y="179.8">13</text>
<text x="484.6" y="176.3">12</text>
<text x="484.6" y="179.8">14</text>
<text x="478" y="183.4">15</text>
<text x="484.6" y="183.4">16</text>
<text x="478" y="186.9">17</text>
<text x="478" y="190.4">19</text>
<text x="484.6" y="186.9">18</text>
<text x="484.6" y="190.4">20</text>
<text x="478" y="194">21</text>
<text x="478" y="197.5">23</text>
<text x="484.6" y="194">22</text>
<text x="484.6" y="197.5">24</text>
<text x="478" y="201">25</text>
<text x="484.6" y="201">26</text>
<text x="329.8" y="206.3">1</text>
<text x="329.8" y="209.8">2</text>
<text x="398.6" y="206.3">1</text>
<text x="398.6" y="209.8">2</text>
<text x="478" y="204.5">27</text>
<text x="478" y="208.1">29</text>
<text x="484.6" y="204.5">28</text>
<text x="484.6" y="208.1">30</text>
<text x="478" y="211.6">31</text>
<text x="478" y="215.1">33</text>
<text x="484.6" y="211.6">32</text>
<text x="484.6" y="215.1">34</text>
<text x="110.7" y="220.1">1</text>
<text x="246.5" y="220.1">1</text>
<text x="478" y="218.7">35</text>
<text x="484.6" y="218.7">36</text>
<text x="110.7" y="224.3">2</text>
<text x="110.7" y="227.8">3</text>
<text x="246.5" y="224.3">2</text>
<text x="246.5" y="227.8">3</text>
<text x="478" y="222.2">37</text>
<text x="478" y="225.7">39</text>
<text x="484.6" y="222.2">38</text>
<text x="484.6" y="225.7">40</text>
<text x="110.7" y="231.4">4</text>
<text x="246.5" y="231.4">4</text>
<text x="331.6" y="243.3">1</text>
<text x="400.4" y="243.3">1</text>
<text x="331.6" y="246.9">2</text>
<text x="400.4" y="246.9">2</text>
<text x="112.4" y="290.6">1</text>
<text x="246.5" y="290.6">1</text>
<text x="112.4" y="294.9">2</text>
<text x="112.4" y="298.4">3</text>
<text x="246.5" y="294.9">2</text>
<text x="246.5" y="298.4">3</text>
<text x="112.4" y="301.9">4</text>
<text x="246.5" y="301.9">4</text>
</g>
<g font-size="1.8" fill="#a54b4b">
<text x="81.8" y="69.1">1</text>
<text x="85.4" y="70.5">EN</text>
<text x="92.9" y="70.5">VMOT</text>
<text x="100.5" y="69.1">16</text>
<text x="219.4" y="69.1">1</text>
<text x="223" y="70.5">EN</text>
<text x="230.5" y="70.5">VMOT</text>
<text x="238.1" y="69.1">16</text>
<text x="81.8" y="72.6">2</text>
<text x="81.8" y="76.1">3</text>
<text x="85.4" y="74">MS1</text>
<text x="85.4" y="77.5">MS2</text>
<text x="94" y="74">GND</text>
<text x="95.7" y="77.5">2B</text>
<text x="100.5" y="72.6">15</text>
<text x="100.5" y="76.1">14</text>
<text x="219.4" y="72.6">2</text>
<text x="219.4" y="76.1">3</text>
<text x="223" y="74">MS1</text>
<text x="223" y="77.5">MS2</text>
<text x="231.6" y="74">GND</text>
<text x="233.3" y="77.5">2B</text>
<text x="238.1" y="72.6">15</text>
<text x="238.1" y="76.1">14</text>
<text x="81.8" y="79.7">4</text>
<text x="81.8" y="83.2">5</text>
<text x="85.4" y="81.1">MS3</text>
<text x="95.7" y="81.1">2A</text>
<text x="100.5" y="79.7">13</text>
<text x="100.5" y="83.2">12</text>
<text x="219.4" y="79.7">4</text>
<text x="219.4" y="83.2">5</text>
<text x="223" y="81.1">MS3</text>
<text x="233.3" y="81.1">2A</text>
<text x="238.1" y="79.7">13</text>
<text x="238.1" y="83.2">12</text>
<text x="81.8" y="86.7">6</text>
<text x="85.4" y="84.6">RST</text>
<text x="85.4" y="88.1">SLP</text>
<text x="95.7" y="88.1">1B</text>
<text x="95.7" y="84.6">1A</text>
<text x="100.5" y="86.7">11</text>
<text x="219.4" y="86.7">6</text>
<text x="223" y="84.6">RST</text>
<text x="223" y="88.1">SLP</text>
<text x="233.3" y="88.1">1B</text>
<text x="233.3" y="84.6">1A</text>
<text x="238.1" y="86.7">11</text>
<text x="81.8" y="90.2">7</text>
<text x="81.8" y="93.8">8</text>
<text x="85.4" y="91.7">STEP</text>
<text x="85.4" y="95.2">DIR</text>
<text x="94" y="95.2">GND</text>
<text x="94.1" y="91.7">VDD</text>
<text x="100.5" y="90.2">10</text>
<text x="100.5" y="93.8">9</text>
<text x="219.4" y="90.2">7</text>
<text x="219.4" y="93.8">8</text>
<text x="223" y="91.7">STEP</text>
<text x="223" y="95.2">DIR</text>
<text x="231.6" y="95.2">GND</text>
<text x="231.7" y="91.7">VDD</text>
<text x="238.1" y="90.2">10</text>
<text x="238.1" y="93.8">9</text>
<text x="83.5" y="137.9">1</text>
<text x="102.3" y="137.9">16</text>
<text x="219.4" y="136.1">1</text>
<text x="223" y="137.5">EN</text>
<text x="230.5" y="137.5">VMOT</text>
<text x="238.1" y="136.1">16</text>
<text x="83.5" y="141.4">2</text>
<text x="87.1" y="139.3">EN</text>
<text x="87.1" y="142.8">MS1</text>
<text x="94.7" y="139.3">VMOT</text>
<text x="95.8" y="142.8">GND</text>
<text x="102.3" y="141.4">15</text>
<text x="219.4" y="139.6">2</text>
<text x="219.4" y="143.2">3</text>
<text x="223" y="141">MS1</text>
<text x="231.6" y="141">GND</text>
<text x="238.1" y="139.6">15</text>
<text x="238.1" y="143.2">14</text>
<text x="83.5" y="144.9">3</text>
<text x="83.5" y="148.4">4</text>
<text x="87.1" y="146.3">MS2</text>
<text x="87.1" y="149.9">MS3</text>
<text x="97.5" y="146.3">2B</text>
<text x="97.5" y="149.9">2A</text>
<text x="102.3" y="144.9">14</text>
<text x="102.3" y="148.4">13</text>
<text x="219.4" y="146.7">4</text>
<text x="223" y="144.6">MS2</text>
<text x="223" y="148.1">MS3</text>
<text x="233.3" y="144.6">2B</text>
<text x="233.3" y="148.1">2A</text>
<text x="238.1" y="146.7">13</text>
<text x="83.5" y="152">5</text>
<text x="83.5" y="155.5">6</text>
<text x="87.1" y="153.4">RST</text>
<text x="97.5" y="153.4">1A</text>
<text x="102.3" y="152">12</text>
<text x="102.3" y="155.5">11</text>
<text x="219.4" y="150.2">5</text>
<text x="219.4" y="153.7">6</text>
<text x="223" y="151.6">RST</text>
<text x="223" y="155.2">SLP</text>
<text x="233.3" y="155.2">1B</text>
<text x="233.3" y="151.6">1A</text>
<text x="238.1" y="150.2">12</text>
<text x="238.1" y="153.7">11</text>
<text x="83.5" y="159">7</text>
<text x="87.1" y="156.9">SLP</text>
<text x="87.1" y="160.4">STEP</text>
<text x="95.9" y="160.4">VDD</text>
<text x="97.5" y="156.9">1B</text>
<text x="102.3" y="159">10</text>
<text x="219.4" y="157.3">7</text>
<text x="219.4" y="160.8">8</text>
<text x="223" y="158.7">STEP</text>
<text x="231.7" y="158.7">VDD</text>
<text x="238.1" y="157.3">10</text>
<text x="238.1" y="160.8">9</text>
<text x="83.5" y="162.6">8</text>
<text x="87.1" y="164">DIR</text>
<text x="95.8" y="164">GND</text>
<text x="102.3" y="162.6">9</text>
<text x="223" y="162.2">DIR</text>
<text x="231.6" y="162.2">GND</text>
<text x="81.8" y="211.9">1</text>
<text x="81.8" y="215.5">2</text>
<text x="85.4" y="213.4">EN</text>
<text x="92.9" y="213.4">VMOT</text>
<text x="100.5" y="211.9">16</text>
<text x="100.5" y="215.5">15</text>
<text x="217.6" y="211.9">1</text>
<text x="217.6" y="215.5">2</text>
<text x="221.2" y="213.4">EN</text>
<text x="228.7" y="213.4">VMOT</text>
<text x="236.4" y="211.9">16</text>
<text x="236.4" y="215.5">15</text>
<text x="81.8" y="219">3</text>
<text x="85.4" y="216.9">MS1</text>
<text x="85.4" y="220.4">MS2</text>
<text x="94" y="216.9">GND</text>
<text x="95.7" y="220.4">2B</text>
<text x="100.5" y="219">14</text>
<text x="217.6" y="219">3</text>
<text x="221.2" y="216.9">MS1</text>
<text x="221.2" y="220.4">MS2</text>
<text x="229.8" y="216.9">GND</text>
<text x="231.6" y="220.4">2B</text>
<text x="236.4" y="219">14</text>
<text x="81.8" y="222.5">4</text>
<text x="81.8" y="226.1">5</text>
<text x="85.4" y="223.9">MS3</text>
<text x="85.4" y="227.5">RST</text>
<text x="95.7" y="223.9">2A</text>
<text x="95.7" y="227.5">1A</text>
<text x="100.5" y="222.5">13</text>
<text x="100.5" y="226.1">12</text>
<text x="217.6" y="222.5">4</text>
<text x="217.6" y="226.1">5</text>
<text x="221.2" y="223.9">MS3</text>
<text x="221.2" y="227.5">RST</text>
<text x="231.6" y="223.9">2A</text>
<text x="231.6" y="227.5">1A</text>
<text x="236.4" y="222.5">13</text>
<text x="236.4" y="226.1">12</text>
<text x="81.8" y="229.6">6</text>
<text x="81.8" y="233.1">7</text>
<text x="85.4" y="231">SLP</text>
<text x="95.7" y="231">1B</text>
<text x="100.5" y="229.6">11</text>
<text x="100.5" y="233.1">10</text>
<text x="217.6" y="229.6">6</text>
<text x="217.6" y="233.1">7</text>
<text x="221.2" y="231">SLP</text>
<text x="231.6" y="231">1B</text>
<text x="236.4" y="229.6">11</text>
<text x="236.4" y="233.1">10</text>
<text x="81.8" y="236.6">8</text>
<text x="85.4" y="234.5">STEP</text>
<text x="85.4" y="238.1">DIR</text>
<text x="94" y="238.1">GND</text>
<text x="94.1" y="234.5">VDD</text>
<text x="100.5" y="236.6">9</text>
<text x="217.6" y="236.6">8</text>
<text x="221.2" y="234.5">STEP</text>
<text x="221.2" y="238.1">DIR</text>
<text x="229.8" y="238.1">GND</text>
<text x="230" y="234.5">VDD</text>
<text x="236.4" y="236.6">9</text>
<text x="81.8" y="282.5">1</text>
<text x="81.8" y="286">2</text>
<text x="85.4" y="283.9">EN</text>
<text x="85.4" y="287.4">MS1</text>
<text x="92.9" y="283.9">VMOT</text>
<text x="94" y="287.4">GND</text>
<text x="100.5" y="282.5">16</text>
<text x="100.5" y="286">15</text>
<text x="217.6" y="282.5">1</text>
<text x="217.6" y="286">2</text>
<text x="221.2" y="283.9">EN</text>
<text x="221.2" y="287.4">MS1</text>
<text x="228.7" y="283.9">VMOT</text>
<text x="229.8" y="287.4">GND</text>
<text x="236.4" y="282.5">16</text>
<text x="236.4" y="286">15</text>
<text x="81.8" y="289.6">3</text>
<text x="81.8" y="293.1">4</text>
<text x="85.4" y="291">MS2</text>
<text x="95.7" y="291">2B</text>
<text x="100.5" y="289.6">14</text>
<text x="100.5" y="293.1">13</text>
<text x="217.6" y="289.6">3</text>
<text x="217.6" y="293.1">4</text>
<text x="221.2" y="291">MS2</text>
<text x="231.6" y="291">2B</text>
<text x="236.4" y="289.6">14</text>
<text x="236.4" y="293.1">13</text>
<text x="81.8" y="296.6">5</text>
<text x="85.4" y="294.5">MS3</text>
<text x="85.4" y="298">RST</text>
<text x="95.7" y="294.5">2A</text>
<text x="95.7" y="298">1A</text>
<text x="100.5" y="296.6">12</text>
<text x="217.6" y="296.6">5</text>
<text x="221.2" y="294.5">MS3</text>
<text x="221.2" y="298">RST</text>
<text x="231.6" y="294.5">2A</text>
<text x="231.6" y="298">1A</text>
<text x="236.4" y="296.6">12</text>
<text x="81.8" y="300.1">6</text>
<text x="81.8" y="303.7">7</text>
<text x="85.4" y="301.6">SLP</text>
<text x="85.4" y="305.1">STEP</text>
<text x="94.1" y="305.1">VDD</text>
<text x="95.7" y="301.6">1B</text>
<text x="100.5" y="300.1">11</text>
<text x="100.5" y="303.7">10</text>
<text x="217.6" y="300.1">6</text>
<text x="217.6" y="303.7">7</text>
<text x="221.2" y="301.6">SLP</text>
<text x="221.2" y="305.1">STEP</text>
<text x="230" y="305.1">VDD</text>
<text x="231.6" y="301.6">1B</text>
<text x="236.4" y="300.1">11</text>
<text x="236.4" y="303.7">10</text>
<text x="81.8" y="307.2">8</text>
<text x="85.4" y="308.6">DIR</text>
<text x="94" y="308.6">GND</text>
<text x="100.5" y="307.2">9</text>
<text x="217.6" y="307.2">8</text>
<text x="221.2" y="308.6">DIR</text>
<text x="229.8" y="308.6">GND</text>
<text x="236.4" y="307.2">9</text>
</g>
</svg>
